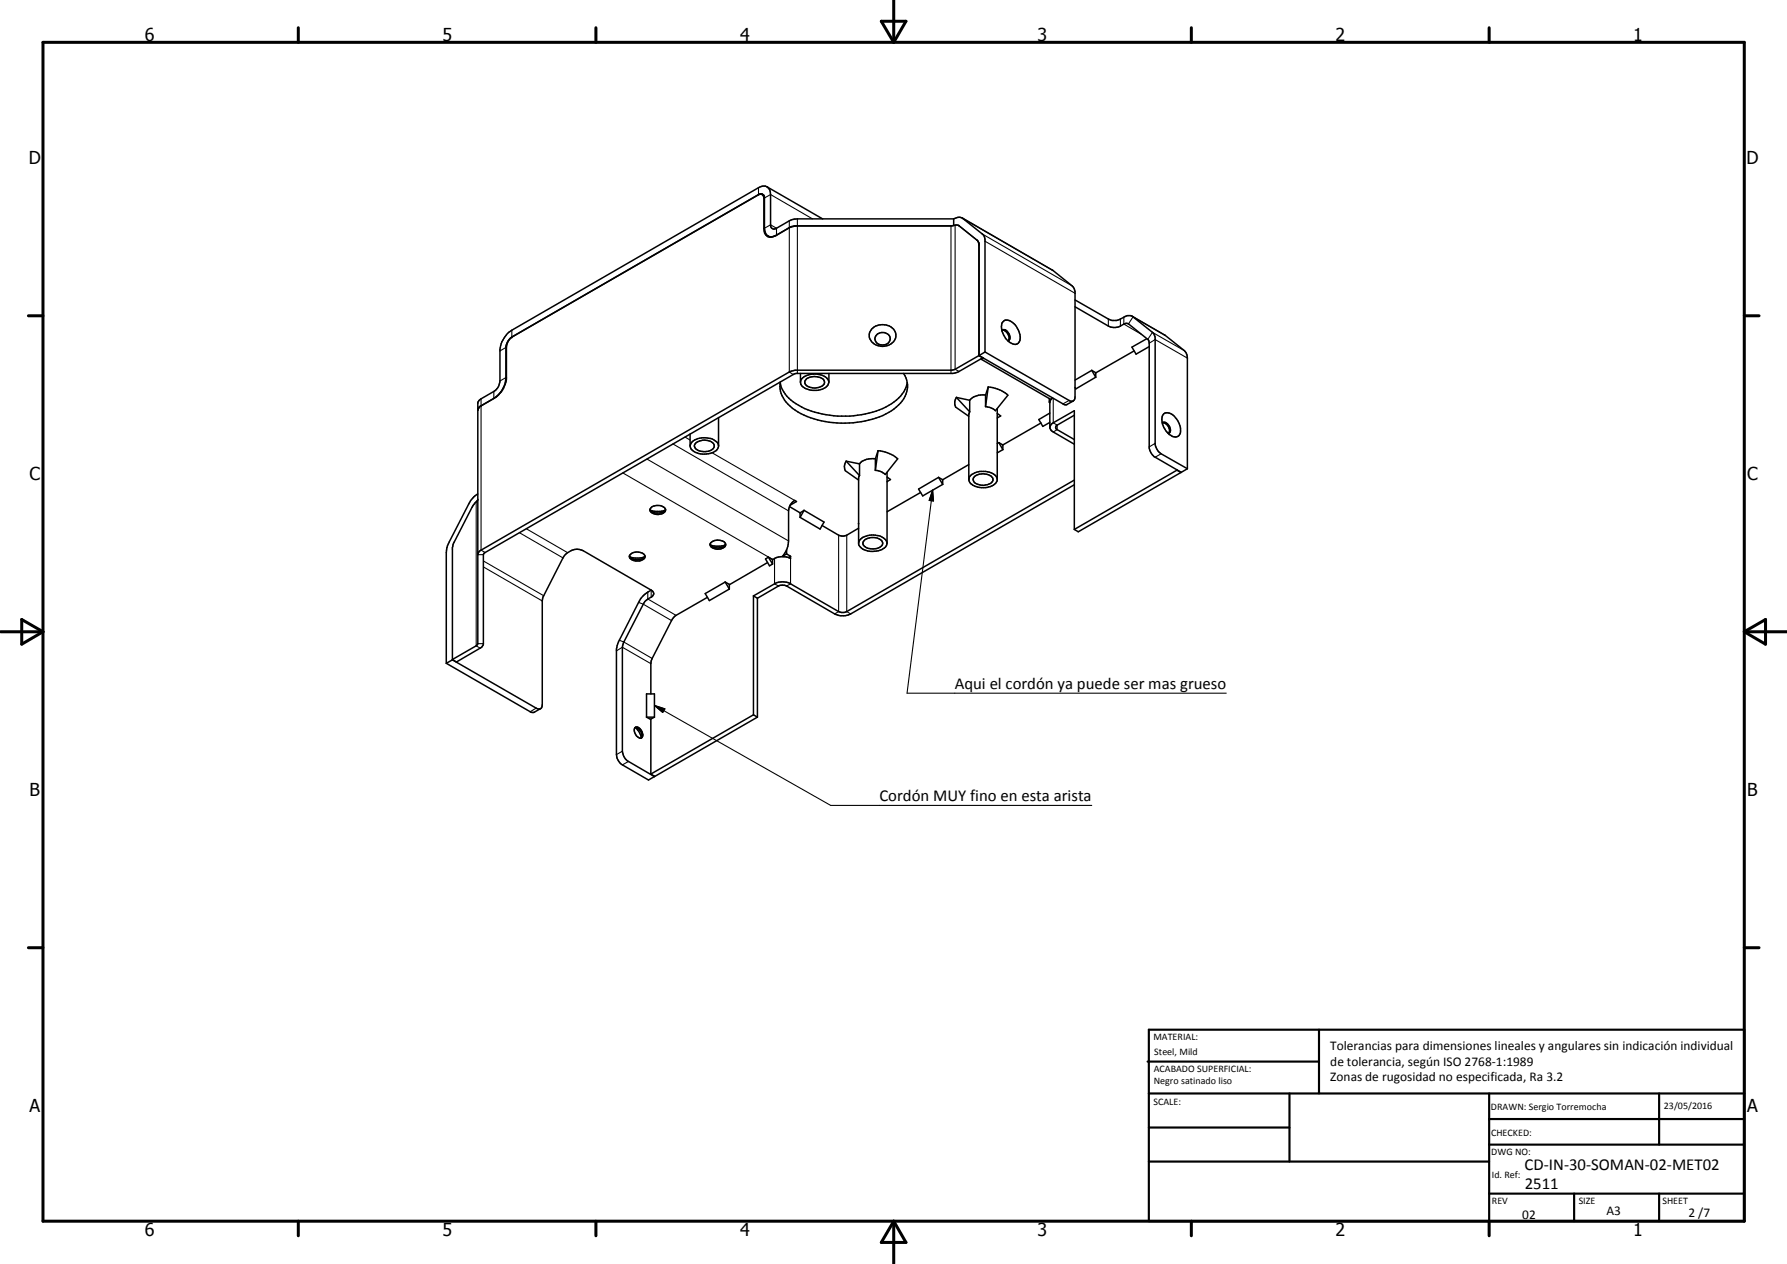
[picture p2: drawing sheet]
<svg xmlns="http://www.w3.org/2000/svg" width="420mm" height="297mm" viewBox="0 0 420 297" stroke-linecap="round" stroke-linejoin="round" font-family="sans-serif">
<g fill="none" stroke="#000" stroke-width=".35">
<path d="M179.2 45.7l.5 .3M180.3 43.9l13.1 7.5M180.6 55.5l.4 .3M180.9 55.7h.1M185.6 53.5l-3.2 1.9a1.73 1.73 0 0 1-2 .2 1.73 1.73 0 0 1-.8-1.9v-7.3a.83 .83 0 0 0-.5-.7 .83 .83 0 0 0-.9 .1l-57.7 33.3a3.2 3.2 0 0 0-1.4 2.5v7.5a5.9 5.9 0 0 1-2.9 4.5l-3.3 1.9-.6 .8M185.6 53.5l-3 1.7a1.71 1.71 0 0 1-2 .3 1.71 1.71 0 0 1-.9-1.9v-7.3l-.1-.5-.8-.2-58.5 33.6a3.6 3.6 0 0 0-1.4 2.2v7.3a6.2 6.2 0 0 1-2.8 4.9M224.2 51.4h-36.7l-1.7 .4-3.2 1.8a.86 .86 0 0 1-1.4-.5v-7.4a1.73 1.73 0 0 0-.9-1.8 1.73 1.73 0 0 0-2 .2l-58 33.5a6.4 6.4 0 0 0-2.8 4.5v7.4a3 3 0 0 1-1.4 2.5l-3 1.7-.8 .9v56.7l-.3 .5-5.6 3.2 .9 .6 5.8-3.4 .6-.8v-21.1l.4-.5 72.6-41.9 .5-.1h36.8l1.5-.5 5.6-3.2-.9-.5M224.2 51.4v1.6M224.3 53h1.1l4.5 3.6 .3 1M224.3 53l-37.2 .1-1.5 .4M225.4 53h.1M226.2 51.2l5 4 .4 .8v26.7"/>
<path d="M226.2 51.2l-.7-.1-1.3 .3M226.3 51.2l21.3 12.3 4.7 3.9 .5 1.1v24.8a.86 .86 0 0 1-.5 .9 .86 .86 0 0 1-.9-.1l-19.8-11.4M230.1 56.9l.1 .4v26.3M204.9 77.3a3.3 3.3 0 0 1 5.7 1.4 3.2 3.2 0 0 1-4.7 2.3 2.3 2.3 0 0 1-1-3.7zM206.1 78.7a1.88 1.88 0 0 1 1.9-.5 1.88 1.88 0 0 1 1.3 1.5 1.83 1.83 0 0 1-1.9 1.4 1.83 1.83 0 0 1-1.7-1.7zM235.6 77.7l.1-.1a1.65 1.65 0 0 1 1.7 2.1l-.5 .4M235.7 77.6a1.77 1.77 0 0 1 1.4 2.5M235.8 75.6a1.73 1.73 0 0 1 2.6 .5 3.8 3.8 0 0 1 1.2 4.4 1.73 1.73 0 0 1-2.7-.4 3.9 3.9 0 0 1-1.1-4.5zM252.8 70.5l7.8 4.5a3.7 3.7 0 0 0 3.9-.6l.6-.2 1.1 .1 4.8 3.8 .6 1v25.4a3.6 3.6 0 0 0 1.4 2.1l6.2 3.6M252.8 72.1l7.8 4.5a3.7 3.7 0 0 0 3.9-.5h.8l4.8 4 .1 25.2 .2 .6 .9 1.4 6.4 3.7 1.5-.8M266.2 74.3l7.7 4.5 4.6 3.6a2.33 2.33 0 0 1 .7 1.8v26M269.7 79.6l-3.6 2 1 1.6 3.1-1.8"/>
<path d="M168.9 98.1v6.8a2.44 2.44 0 0 1-2.4 1.7 3.6 3.6 0 0 1-4.2-1.6v-.2M183.5 89.7a6.4 6.4 0 0 0 2.8 6.3 22.7 22.7 0 0 0 20.5 2 9.5 9.5 0 0 0 6.5-6.4v-1.7M183.5 90a8.1 8.1 0 0 0 5 5.6 23.3 23.3 0 0 0 8.5 2.2 23.5 23.5 0 0 0 11.3-2.2 8.8 8.8 0 0 0 5-5.6M188.2 87.8v2M188.5 89a4.6 4.6 0 0 1 6.2 .2 1.69 1.69 0 0 1-1.4 2.3 5 5 0 0 1-4.7-.7 1.29 1.29 0 0 1-.1-1.8zM189.6 89.1a3.3 3.3 0 0 1 4.1 .3l.1 .3a1.54 1.54 0 0 1-1.7 1.4 2.18 2.18 0 0 1-2.9-1.4zM194.9 87.8v2M212.4 87.8l.6 1 .3 1.1M224.9 93.4l-.4 1 .2 1.3 3.1 2.1M224.9 93.4l3.1 3.4M224.9 93.4l3.1 .7M228 96.8l-.2 .7v15.2"/>
<path d="M228 94.1v2.7M230.2 83.6l-5.6 3.2-.8 .2h-36.7l-1.3 .3-72.7 42-.4 .3-.4 .6M230.2 83.6l19.9 11.4 .7 .1 1.5-.9M230.6 84.4l16.5 9.5M231.6 82.7l-1.4 .9M231.7 92.8a4.1 4.1 0 0 0-3.7 1.3M231.7 92.8v2.7M232.4 90.9a8.2 8.2 0 0 1 4.6 2l-3 3.6-1.1-.7-1.2-.3M232.4 90.9l-.7 4.6M232.4 90.9l-.7 1.9M234.5 96v16.9a3.5 3.5 0 0 1-4.2 1.7 2.63 2.63 0 0 1-2.5-2 2.66 2.66 0 0 1 2.6-1.8h1.3a2.85 2.85 0 0 1 2.8 1.8M234.5 97.2l.8 .5-.8 .5"/>
<path d="M244.8 99.4l-9 5.2M246.7 94.5l.1 .1M246.7 93.6v.9M246.8 94.4l-.1 .1M246.8 97.1l-2.5 1.5 .9 1.6 1.6-.9M247.1 93.9l-.3 .6 .1 6.3 .7 .7 5 2.9M247.5 93.5l-.4 .4M252.6 97.6l-4 2.3a.56 .56 0 0 0-.4 .5 .56 .56 0 0 0 .4 .6l4 2.3M256.7 87l.9 1.6M256.7 87l.9 .6v1M256.7 87l-3.9 2.3M257.6 88.6l-4.7 2.8-.1-.3"/>
<path d="M266.6 82.5l-9 5.1M273.4 99.4l-.1 .1M273.4 99.4a1.52 1.52 0 0 1 1.8 1.6v.4l-.4 .4M273.4 99.4a1.77 1.77 0 0 1 1.4 2.4M273.6 97.2a2.24 2.24 0 0 1 3 1.3 3.6 3.6 0 0 1 .7 3.8 1.79 1.79 0 0 1-2.7-.5 3.9 3.9 0 0 1-1.1-4.4zM112.3 116.1l-.9 .7-.8 .9-5 9.7-.6 1.6-.1 26.9M112.3 117.4l-1.3 1.8-4.4 8.5-.2 1v26.4M152.9 119.7a2.27 2.27 0 0 0 3.6 0M153 119.9l1.2 .3 2.1-.3M153.2 119.2a2.44 2.44 0 0 1 3.3 .5 1.32 1.32 0 0 1-1.7 1.2 1.69 1.69 0 0 1-2-1.2zM162.3 102v2.8M163.6 104.1a3.2 3.2 0 0 1 4.2 .3 1.31 1.31 0 0 1-1.2 1.6 2.94 2.94 0 0 1-3.2-.9l-.1-.5z"/>
<path d="M168.9 104.7a3 3 0 0 0-3.1-1.8 3.1 3.1 0 0 0-3.5 1.9M185.6 119l2.5 1.5M185.7 118.7l1.6-.8-.5-.3a3 3 0 0 0-1.4 2.5v7l-.5 2.1M189 119.9l-.9 1.7M189 119.9l-.9 .6M189 119.9l4.7 2.8-.9 1.6-4.7-2.7M199 108.4l-.5 1.2 .2 1 3.2 2.2M199 108.4l3.1 3.4M199 108.4l3.1 .6M202.1 111.8l-.2 .4v15.7a3.6 3.6 0 0 0 4.3 1.6 2.17 2.17 0 0 0 2.3-2.2 4.1 4.1 0 0 0-5.2-1.2l-1.1 .8-.3 .7M202.1 109v2.8M205.8 107.8a4 4 0 0 0-3.7 1.2"/>
<path d="M205.8 107.8v2.7M206.4 105.9a8.1 8.1 0 0 1 4.7 1.9l-3 3.7-.8-.6-1.5-.4M206.4 105.9l-.6 4.6M206.4 105.9l-.6 1.9M208.6 111v16.7M208.6 112.1l.8 .6-.8 .5M216.4 115.7l-7.8 4.6M220.7 112.2l-4.7 2.7 .9 1.6 4.7-2.7M220.7 112.2l.9 1.6M220.7 112.2l.9 .5M221.6 112.7v1.1M227.8 109.2l-6.2 3.5"/>
<path d="M229.2 111.9a3.3 3.3 0 0 1 4.2 .4 1.31 1.31 0 0 1-1.3 1.6 3.3 3.3 0 0 1-3.1-.7 .9 .9 0 0 1 .2-1.3zM234.9 104l.9 1.7M234.9 104l.9 .6M234.9 104l-.4 .2M235.8 104.6v1.1M235.8 105.7l-1.3 .7M246.8 100.3l.4-.6 .4-.3 5-2.9v27.9M252.6 113.9l-52.6 30.4a4.1 4.1 0 0 1-3.8 0l-11.7-6.8h-1l-.5 .2-4.9 2.9M252.6 112.8l-53.9 31.1h-.8l-.7-.2-11.3-6.5a4 4 0 0 0-3.8 0l-4.9 2.8M274.8 101.8l-.2 .1M276.7 110.4v.1M276.7 110.5l1 .5"/>
<path d="M276.7 110.5l-24.1 13.9M277.7 111h.1M277.7 111l-24.2 14-.9-.6M148 130.6a2.24 2.24 0 0 0 3.6 0M148.1 130.9l1.3 .2 2.1-.2M148.2 130.3a2.38 2.38 0 0 1 3.4 .3 1.21 1.21 0 0 1-1.2 1.2h-1a1.23 1.23 0 0 1-1.3-1.3zM153.1 138.7l-16-9.3a3.7 3.7 0 0 0-4.7 1.7l-4.7 9.2-.2 .9v24.4a.86 .86 0 0 1-.4 .9 .86 .86 0 0 1-1-.1l-19.7-11.3M153.1 138.7l-1.4 .9-1.1 1.2-5.5 10.9-.2 .8v24.8a3.1 3.1 0 0 0 1.4 2.4l6.2 3.6 1.4-.8M153.1 138.7a.87 .87 0 0 1 .6 .8 .87 .87 0 0 1-.6 .8l-1.5 1.1-4.9 9.5-.3 .9-.1 24.7 .4 1.3 .8 1 6.4 3.7M167 127.8a2.24 2.24 0 0 0 3.6 0M167.1 128.1l1.2 .3 2.2-.3M167.2 127.5a2.38 2.38 0 0 1 3.4 .3 1.27 1.27 0 0 1-1.6 1.2 1.63 1.63 0 0 1-2-1.1z"/>
<path d="M170.5 136.8l-4.7 2.7 1 1.6 4.7-2.7M170.5 136.8l1 1.6M170.5 136.8l1 .5v1.1M180.5 132.2l-9 5.2M180.7 130.9l-.7 .5 .9 1.6 .7-.5M180.7 130.9l.9 1.6M180.7 130.9l.9 .6v1M184.1 130.7l.1 .1M184.2 130.8l-1.5 .2-1.1 .5M184.9 129.2l-.9 1.6M184.9 130.2l1 .5M184.9 130.2l-.8 .5"/>
<path d="M184.9 129.2v1M185.9 130.7v.5l-1.7-.4M185.9 130.7l-.5 .3M188.1 120.5v1.1M193.3 123.5l3.9 2.3 .7 .2 1.2-.2 2.8-1.7M201.8 123.1h.1M203.3 126.9a2.96 2.96 0 0 1 4.2 .6 1.74 1.74 0 0 1-2.1 1.5 2.22 2.22 0 0 1-2.5-1.2zM104.9 155.9l20 11.5h.6l1.6-.9M106.4 155.1l-1.5 .8M166.3 140.4l-7.3 4.2-.9 .9-5 9.8-.1 7.8M177.2 140v28M177.2 140l.9 .6"/>
<path d="M178.1 140.6v27.9M149.3 171.1a1.13 1.13 0 0 1 1.6 .9 .83 .83 0 0 1 .2 .9 .83 .83 0 0 1-.8 .5 1.95 1.95 0 0 1-1-2.3zM149.3 171a1.81 1.81 0 0 1 1.4 2.4M149.4 171l.8 .9 .6 1.5M152 168.5v-5.4h1.9v5.4M152 168.5h1.9M152 168.5l.9 .5 1-.5M153 169v12.9M177.2 168l.9 .5M177.2 168l-24.2 13.9M178.1 168.5l-24.1 14-1-.6M153.9 182.4v.1"/>
</g>
<g fill="none" stroke="#000" stroke-width=".25">
<path d="M178.3 44.1v1.7M179.6 46.7h.1M179.6 53.7l.2 .1M179.7 53.6l1.5-.8 1.4 .8v1.6M179.7 46.5l1.5-.8 9.8 5.7M185.6 51.9v35.5l.9 .6M187.5 51.4v36.4M223.6 53.1v34.7M224.6 52.9v33.9l.9 .5M225.5 53l.1 .1M225.5 53.1h.1M225.6 53.1l4.1 3.3"/>
<path d="M226.4 51.4l21.2 12.1M229.7 56.4h.1M229.7 56.4l.4 .5M230.2 57.6h.1M231 55l21.1 12.2M231.6 56.7l21.2 12.2M120.3 79.2h.1M120.3 77.6v1.6M260.6 75v1.6M263.4 75v1.6M264.2 74.5v1.7l4.1 2.3M265.3 76.1l1.1-1.6 7.5 4.3"/>
<path d="M269.9 79.8l1.1-1.7 7.5 4.3M113.1 93.7v35.6l1 .5M116.1 92v1.6M119.1 88.8l-.2-.1-1.4 .8M119.1 81.7h-.2l-1.4 .8M247.6 93.6v5.8l1 .5v1.1l-1 .5M251.4 94.1l-1.5 .8M270.2 80.6l1.4-.8 7.6 4.4M112 117.9v33.9l.9 .5M146.4 111.1l35.3 20.4M152.1 107.9l33.3 19.2M158.2 104.3l27.2 15.8"/>
<path d="M161.1 102.7l1.2 .7M167.5 106.4l19.3 11.2M219.3 115.2l.2 2.5-1-.1zM219.3 115.2l-6 47.7h75M271.6 104.2l-1.4 .8M273 106.6l-1.4 .8M112.3 130.3h1.4M113.7 133.2l13.8 8M113.7 131.8l14.1 8.2M122.1 125.2l10.3 5.9M123.7 124.2l9.8 5.7M152.3 139.1v1.7l6.7 3.8"/>
<path d="M153.1 138.7v1.6M182.1 131.2v6l.9 .5M185.9 131.2v6l-1 .5M197.2 125.8v17.9l-1 .6M199.1 125.8v17.9l.9 .6M112.3 151.3h1.4M144.9 153l1.4-.9 6.7 3.9M145.6 150.5l1.1 .4 6.6 3.8M150.1 141.6l1.1 .4 6.7 3.8M126.1 166.4l-1.4 .9M146.3 176.5l-1.4 .8M147.8 178.9l-1.5 .8"/>
<path d="M153.9 165.8l2.4 .8-.5 .8zM153.9 165.8l41.4 23.5h61.4"/>
</g>
<circle cx="231.1" cy="84.1" r=".18" fill="#000"/>
<g fill="none" stroke="#000" stroke-width=".71">
<path d="M10.1 9.9h400v277.1h-400zM70.1 6.5v3.4M140.1 6.5v3.4M207.2 5h5.8l-2.9 4.9zM210.1 0v9.9M280.1 6.5v3.4M350.1 6.5v3.4M6.7 74.2h3.4M410.1 74.2h3.5M.1 148.5h10M5.1 145.6l5 2.9-5 2.9zM410.1 148.5h10"/>
<path d="M410.1 148.5l5-2.9v5.8zM6.7 222.7h3.4M410.1 222.7h3.5M70.1 287v3.4M140.1 287v3.4M210.1 287v10M210.1 287l2.9 5h-5.8zM280.1 287v3.4M350.1 287v3.4"/>
</g>
<g fill="none" stroke="#000" stroke-width=".51">
<path d="M269.8 249.5h40.3M270.1 242h140v45h-140zM270.1 257h140M303.2 257v16M310.1 242v15M350.1 257v30M390.1 257v12M270.1 265h33.1M270.1 273h80M350.1 269h60M350.1 263h60M350.1 280.5h60"/>
<path d="M370.1 280.5v6.5M390.1 280.5v6.5"/>
</g>
<path d="M219.3 115.2l.2 2.5-1-.1zM153.9 165.8l2.4 .8-.5 .8z" fill="#000"/>
<g font-size="4.2">
<text x="34" y="9.6">6</text>
<text x="104" y="9.6">5</text>
<text x="174" y="9.6">4</text>
<text x="244" y="9.6">3</text>
<text x="314" y="9.6">2</text>
<text x="384" y="9.6">1</text>
<text x="6.8" y="38.7">D</text>
<text x="410.6" y="38.7">D</text>
<text x="7" y="112.9">C</text>
<text x="410.8" y="112.9">C</text>
<text x="7" y="187.1">B</text>
<text x="410.8" y="187.1">B</text>
<text x="7" y="261.4">A</text>
<text x="410.8" y="261.4">A</text>
<text x="34" y="290.4">6</text>
<text x="104" y="290.4">5</text>
<text x="174" y="290.4">4</text>
<text x="244" y="290.4">3</text>
<text x="314" y="290.4">2</text>
<text x="384" y="290.4">1</text>
</g>
<g font-size="3.9">
<text x="224.5" y="161.8">Aqui el cordón ya puede ser mas grueso</text>
<text x="206.8" y="188.2">Cordón MUY fino en esta arista</text>
<text x="358.5" y="275">CD-IN-30-SOMAN-02-MET02</text>
<text x="358.5" y="279.4">2511</text>
</g>
<g font-size="3.1">
<text x="312.7" y="246.8">Tolerancias para dimensiones lineales y angulares sin indicación individual</text>
<text x="312.7" y="250.4">de tolerancia, según ISO 2768-1:1989</text>
<text x="312.7" y="254">Zonas de rugosidad no especificada, Ra 3.2</text>
<text x="357.9" y="286.4">02</text>
<text x="377.7" y="285.6">A3</text>
<text x="397" y="285.9">2 /7</text>
</g>
<g font-size="2.4">
<text x="271.2" y="244.4">MATERIAL:</text>
<text x="271.3" y="252">ACABADO SUPERFICIAL:</text>
<text x="271.4" y="247.9">Steel, Mild</text>
<text x="271.3" y="254.6">Negro satinado liso</text>
<text x="271.2" y="259.7">SCALE:</text>
<text x="350.6" y="260.8">DRAWN: Sergio Torremocha</text>
<text x="391.2" y="260.6">23/05/2016</text>
<text x="350.6" y="267">CHECKED:</text>
<text x="350.6" y="271.4">DWG NO:</text>
<text x="350.8" y="276.9">Id. Ref:</text>
<text x="350.8" y="282.8">REV</text>
<text x="371.2" y="282.9">SIZE</text>
<text x="390.9" y="282.9">SHEET</text>
</g>
</svg>
